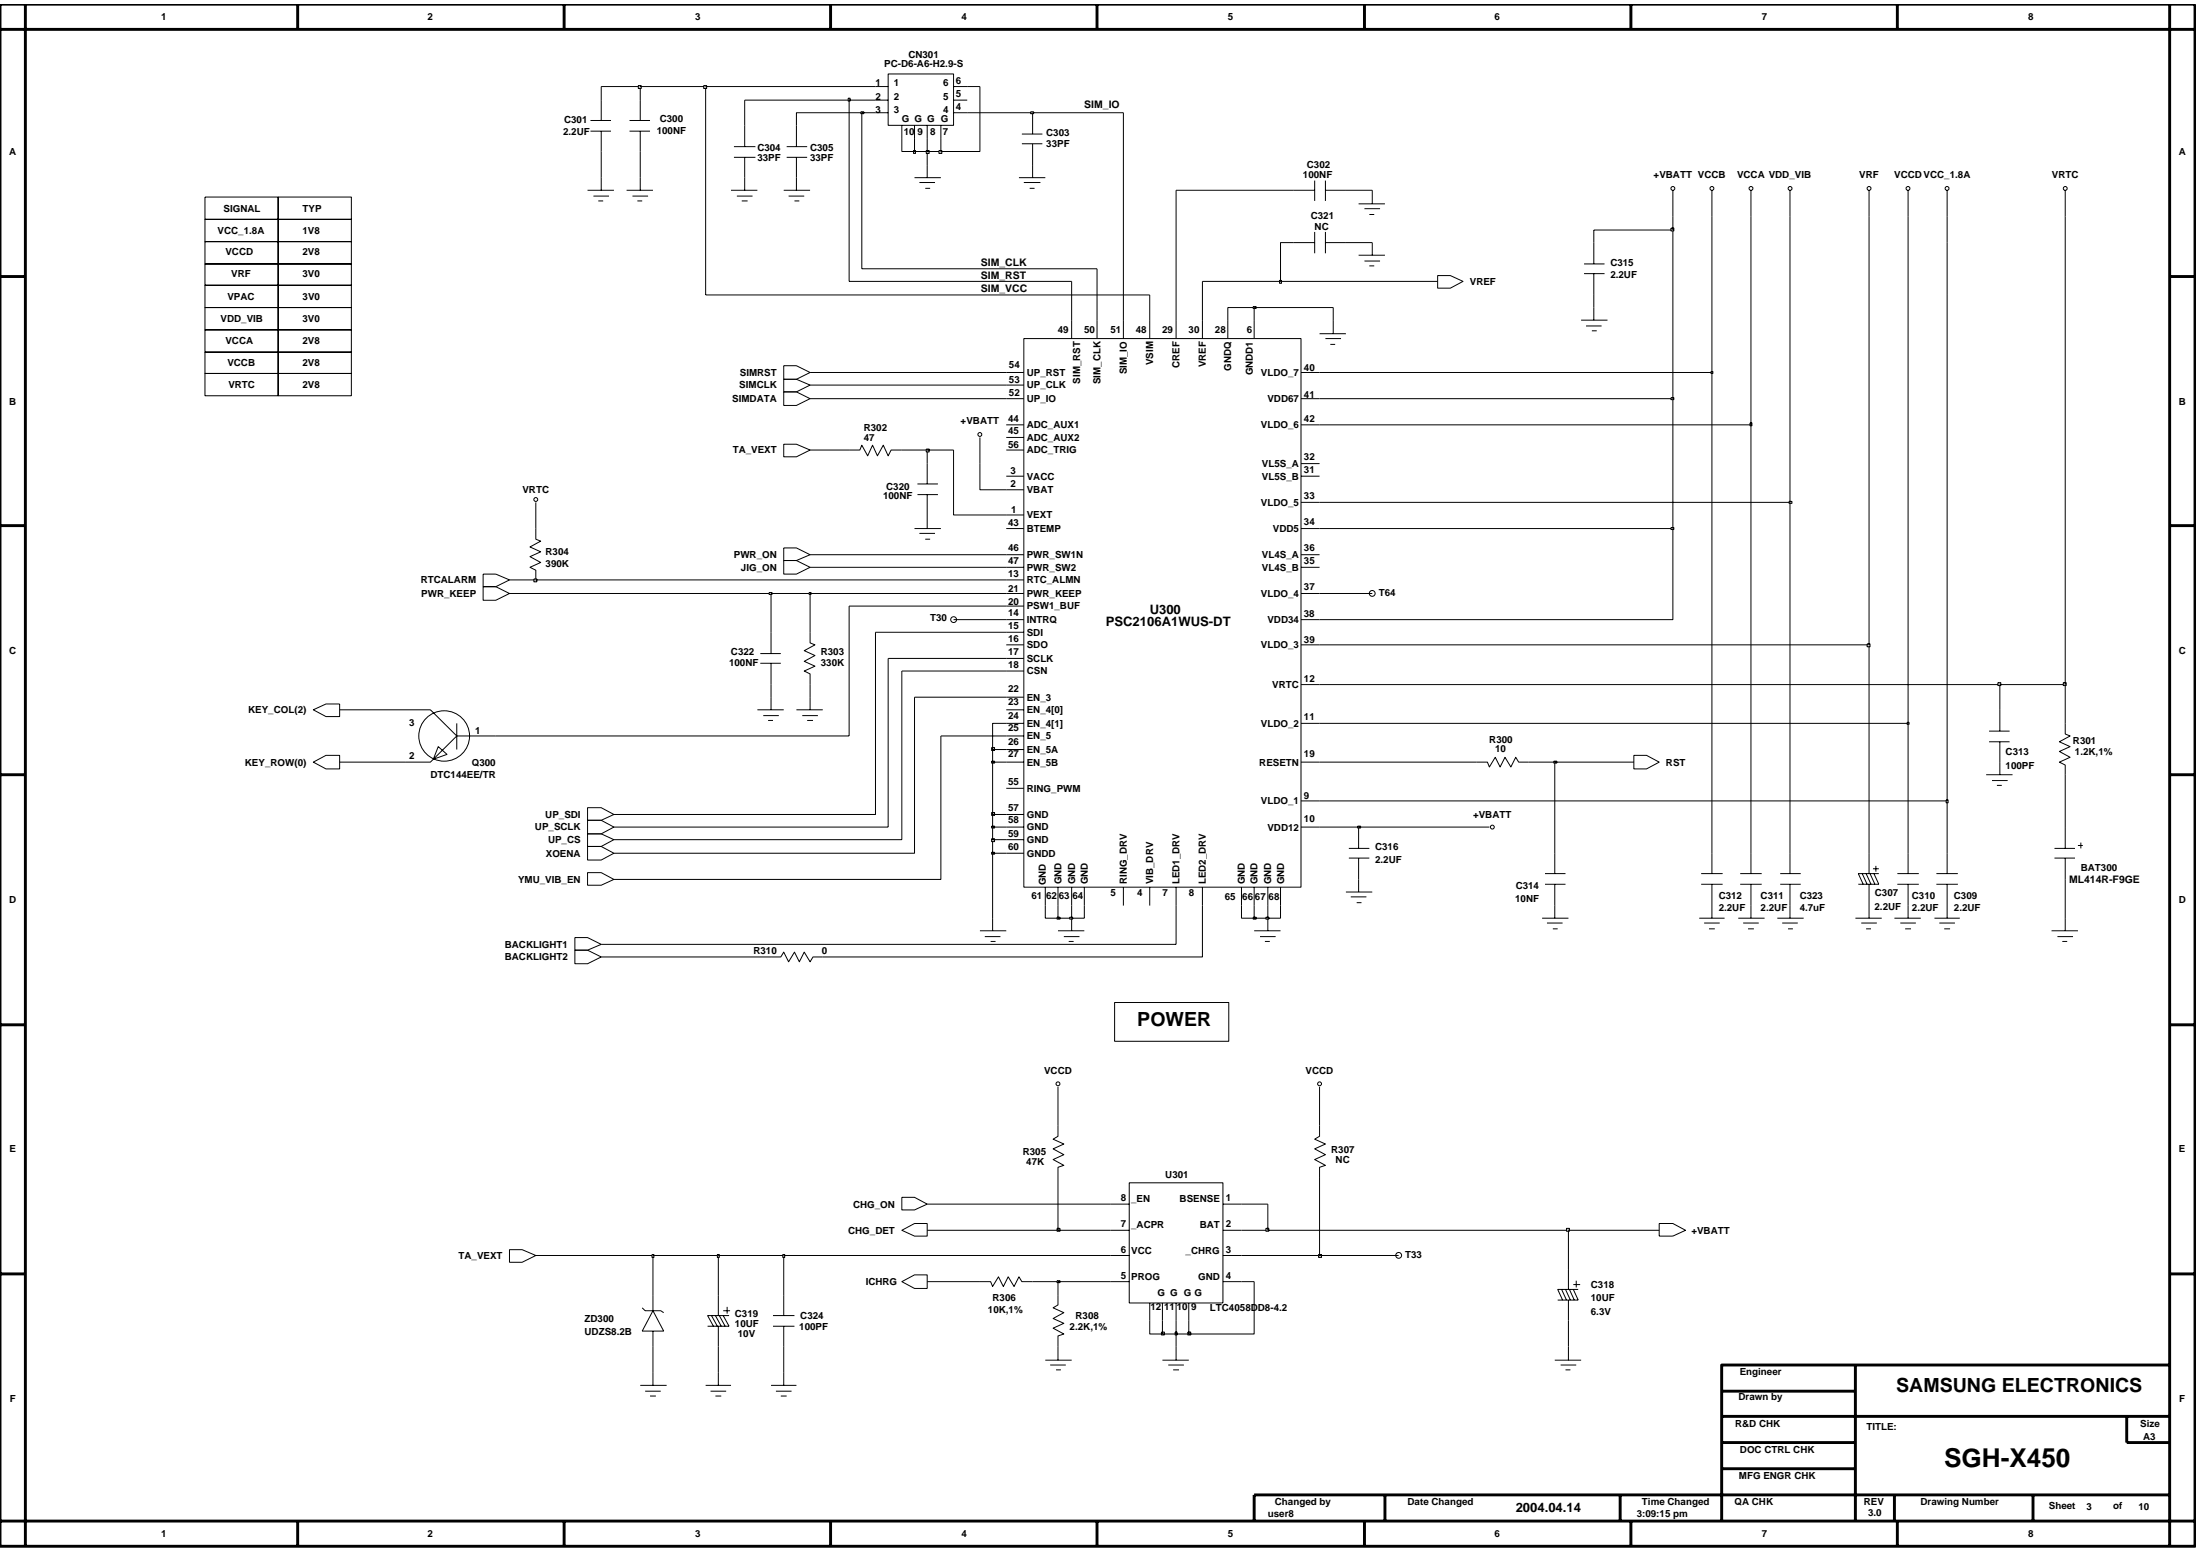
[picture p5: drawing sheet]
<svg xmlns="http://www.w3.org/2000/svg" width="192mm" height="135mm" viewBox="0 0 192 135" stroke-linecap="round" stroke-linejoin="round" font-family="sans-serif">
<g fill="none" stroke="#000" stroke-width=".09">
<path d="M51.3 16.6h2.3M51.5 11.4h1.8M51.5 10.5h1.8M51.8 17.1h1.3M52.2 17.5h.4M52.4 8.7v1.8M52.4 11.4v1.8M52.4 15.5v1.1M54.7 16.6h2.3M54.9 11.4h1.8M54.9 10.5h1.8M55.2 17.1h1.3"/>
<path d="M55.6 17.5h.4M55.9 8.7v1.8M55.9 11.4v1.8M55.9 15.5v1.1M63.8 16.6h2.3M64 13.7h1.9M64 12.8h1.9M64.3 17.1h1.3M64.7 17.5h.5M65 10.9v1.9M65 13.7v2.9M68.4 16.6h2.3"/>
<path d="M68.6 13.7h1.8M68.6 12.8h1.8M68.8 17.1h1.4M69.3 17.5h.4M69.5 10.9v1.9M69.5 13.7v2.9M76.4 8.7h1.1M76.4 9.8h1.1M76.4 7.6h1.1M77.5 6.5h5.7v4.4h-5.7zM78.7 10.9v1.2M79.8 15.5h2.3"/>
<path d="M79.8 10.9v1.2M80.2 15.9h1.4M80.7 16.4h.4M80.9 10.9v1.2M80.9 14.4v1.1M82.1 10.9v1.2M83.2 8.7h1.2M83.2 9.8h1.2M83.2 7.6h1.2M88.9 15.5h2.3M89.1 12.5h1.8M89.1 11.7h1.8"/>
<path d="M89.3 15.9h1.5M89.8 16.4h.4M90.1 9.8v1.9M90.1 12.5v3M112.8 16.6h1.9M114.7 15.8v1.7M115.6 16.6h1.8M115.6 15.8v1.7M118.5 17.8h2.3M119 18.2h1.4M119.5 18.7h.4M119.7 16.6v1.2"/>
<path d="M145.9 16.6v2.3M149.3 16.6v2.3M152.7 16.6v2.3M156.1 16.6v2.3M163 16.6v2.3M166.4 16.6v2.3M169.9 16.6v2.3M180.2 16.6v2.3M68.4 33.1h1.1l1.2 .5-1.2 .6h-1.1zM68.4 34.2h1.1l1.2 .6-1.2 .6h-1.1zM68.4 38.7h1.1l1.2 .6-1.2 .5h-1.1zM68.4 31.9h1.1l1.2 .6-1.2 .6h-1.1z"/>
<path d="M74.1 39.3h.9l.2-.5 .5 1 .4-1 .4 1 .6-1 .4 1 .2-.5h1M85.5 38.2v2.2M87.8 34.8h1.5M87.8 33.6h1.5M87.8 32.5h1.5M87.8 39.3h1.5M87.8 37.1h1.5M87.8 38.2h1.5M89.3 29.5h24.2v47.9h-24.2zM93.5 27.9v1.6M95.7 27.9v1.6M98 27.9v1.6"/>
<path d="M100.3 27.9v1.6M102.6 27.9v1.6M104.9 27.9v1.6M107.1 27.9v1.6M109.4 27.9v1.6M112.8 21.2h1.9M113.5 34.8h1.6M113.5 32.5h1.6M113.5 37.1h1.6M114.7 20.2v1.9M115.1 29.1h2.3M115.6 21.2h1.8"/>
<path d="M115.6 20.2v1.9M115.6 29.5h1.4M116 30h.5M116.3 27.9v1.2M118.5 22.3h2.3M119 22.8h1.4M119.5 23.2h.4M119.7 21.2v1.1M125.4 24h1.1l1.1 .5-1.1 .6h-1.1zM137.9 27.9h2.3M138.2 23.9h1.8M138.2 23h1.8"/>
<path d="M138.4 28.4h1.3M138.9 28.9h.4M139 21.2v1.8M139 23.9v1.8M139 26.8v1.1M42.1 50.1h1.2l1.1 .5-1.1 .6h-1.2zM42.1 51.2h1.2l1.1 .6-1.1 .6h-1.2zM46.7 43.8v3.2l.5 .2-1 .5 1 .4-1 .5 1 .5-1 .4 .5 .2v.9M66.3 57.9h1.8M66.3 57h1.8M67.3 55.1v1.9M67.3 57.9v1.8"/>
<path d="M68.4 48.9h1.1l1.2 .6-1.2 .6h-1.1zM68.4 47.8h1.1l1.2 .6-1.2 .5h-1.1zM70.7 55.1v1l.4 .1-.9 .6 .9 .4-.9 .5 .9 .4-.9 .4 .5 .3v.9M79.8 46.1h2.3M80 43.1h1.8M80 42.2h1.8M80.2 46.5h1.4M80.7 47h.4M80.9 40.4v1.8M80.9 43.1v3M87.8 46.1h1.5M87.8 52.9h1.5"/>
<path d="M87.8 56.2h1.5M87.8 48.4h1.5M87.8 54.1h1.5M87.8 44.9h1.5M87.8 58.5h1.5M87.8 41.5h1.5M87.8 42.7h1.5M87.8 51.8h1.5M87.8 57.4h1.5M87.8 50.6h1.5M87.8 49.5h1.5M87.8 55.1h1.5"/>
<path d="M113.5 46.1h1.6M113.5 56.2h1.6M113.5 43.8h1.6M113.5 40.4h1.6M113.5 48.4h1.6M113.5 54.1h1.6M113.5 41.5h1.6M113.5 51.8h1.6M113.5 59.7h1.6M113.5 49.5h1.6M27.3 66.5l1.1-.6h1.2v1.2h-1.2zM27.3 61.9l1.1-.5h1.2v1.1h-1.2z"/>
<path d="M35.3 61.9h2.2l2.3 2.3M38.2 65.1l.8 .7-1.2 .4zM39.8 64.2l-2.3 2.3h-2.2M39.8 64.2h3.5M39.8 63.1v2.3M51.3 76.1h1.1l1.2 .6-1.2 .5h-1.1zM51.3 73.8h1.1l1.2 .6-1.2 .6h-1.1zM51.3 71.6h1.1l1.2 .5-1.2 .6h-1.1zM51.3 70.5h1.1l1.2 .5-1.2 .6h-1.1zM51.3 72.7h1.1l1.2 .5-1.2 .6h-1.1zM66.1 61.9h2.3M66.6 62.4h1.3"/>
<path d="M67 62.8h.4M67.3 60.8v1.1M69.5 61.9h2.3M70 62.4h1.3M70.4 62.8h.5M70.7 60.8v1.1M87.8 61.9h1.5M87.8 64.2h1.5M87.8 74.4h1.5M87.8 63.1h1.5M87.8 68.8h1.5M87.8 66.5h1.5"/>
<path d="M87.8 60.8h1.5M87.8 72.1h1.5M87.8 65.4h1.5M87.8 71h1.5M87.8 73.2h1.5M91.2 77.4v1.6M92.3 77.4v1.6M93.5 77.4v1.6M94.6 77.4v1.6M98 77.4v1.6M100.3 77.4v1.6M102.6 77.4v1.6"/>
<path d="M104.9 77.4v1.6M108.3 77.4v1.6M109.4 77.4v1.6M110.6 77.4v1.6M111.7 77.4v1.6M113.5 69.9h1.6M113.5 63.1h1.6M113.5 66.5h1.6M113.5 72.1h1.6M117.4 77.8h2.3M117.7 74.8h1.8M117.7 74h1.8"/>
<path d="M117.8 78.2h1.4M118.3 78.7h.5M118.5 72.1v1.9M118.5 74.8v3M127.6 72.1h2.3M128.8 66.5h1l.1 .4 .5-.8 .5 .8 .4-.8 .5 .8 .4-.8 .3 .4h.8M134.8 76.2h1.8M134.8 77.1h1.8M135.6 74.4v1.8M135.6 77.1v3M142.5 65.9h1.1l1.1 .6-1.1 .6h-1.1zM148.4 76.2h1.9"/>
<path d="M148.4 77.1h1.9M149.3 74.4v1.8M149.3 77.1v3M151.8 76.2h1.9M151.8 77.1h1.9M152.7 74.4v1.8M152.7 77.1v3M155.3 76.2h1.8M155.3 77.1h1.8M156.1 74.4v1.8M156.1 77.1v3M162.4 76.2l.5 .9"/>
<path d="M162.8 76.2l.4 .9M163 74.4v1.8M163 77.1v3M163.1 76.2l.5 .9M163.4 75.8h.5M163.5 76.2l.4 .9h-1.8M163.6 75.5v.5M163.9 76.2h-1.8l.4 .9M165.5 76.2h1.9M165.5 77.1h1.9M166.4 74.4v1.8M166.4 77.1v3"/>
<path d="M168.9 76.2h1.9M168.9 77.1h1.9M169.9 74.4v1.8M169.9 77.1v3M173.3 67.6h2.3M173.5 64.7h1.8M173.5 63.8h1.8M173.8 68.1h1.3M174.2 68.5h.4M174.4 61.9v1.9M174.4 64.7v2.9M179.2 74.8h1.8"/>
<path d="M179.2 74h1.8M180.2 63.1v.9l.4 .2-1 .5 1 .4-1 .4 1 .6-1 .4 .6 .2v.9M180.2 72.1v1.9M180.2 74.8v1.9M181.3 73.7h.4M181.5 73.5v.5M50.1 81.8h1.2l1.1 .6-1.1 .5h-1.2zM50.1 82.9h1.2l1.1 .6-1.1 .6h-1.2zM67.3 83.5h.8l.3-.5 .4 .9 .5-.9 .4 .9 .5-.9 .5 .9 .2-.4h.9M85.5 81.2h2.3M85.9 81.7h1.4M86.4 82.1h.4"/>
<path d="M86.6 80.1v1.1M92.3 98.2v.9l-.4 .3 .9 .4-.9 .4 .9 .5-.9 .4 .9 .5-.5 .2v.9M92.3 94.8v2.3M92.3 81.2h2.3M92.8 81.7h1.4M93.2 82.1h.5M93.5 80.1v1.1M109.4 81.2h2.3M109.9 81.7h1.4M110.3 82.1h.5M110.6 80.1v1.1M115.1 98.2v.9l-.4 .3 .9 .4-.9 .4 .9 .5-.9 .4 .9 .5-.5 .2v.9"/>
<path d="M115.1 94.8v2.3M134.5 80.1h2.3M134.9 80.5h1.4M135.5 81h.4M148.2 80.1h2.2M148.7 80.5h1.3M149.1 81h.5M151.6 80.1h2.3M152.1 80.5h1.3M152.5 81h.5M155 80.1h2.3M155.5 80.5h1.3"/>
<path d="M156 81h.4M161.8 80.1h2.3M162.4 80.5h1.3M162.8 81h.4M165.3 80.1h2.3M165.8 80.5h1.3M166.2 81h.5M168.7 80.1h2.3M169.2 80.5h1.3M169.6 81h.5M179 81.2h2.3M179.5 81.7h1.3"/>
<path d="M179.9 82.1h.4M180.2 80.1v1.1M44.4 109h1.1l1.2 .5-1.2 .6h-1.1zM56 114.1l.3 .2h1.3l.3 .2M57 113v1.3M57 116.1v4.7M57 114.3l.9 1.8h-1.9zM62.1 114.8l.5 .9M62.4 114.8l.5 .9M62.7 113v1.8M62.7 115.7v5.1M62.7 114.8l.6 .9"/>
<path d="M63.1 114.8l.5 .9h-1.9M63.1 114.3h.6M63.4 114v.6M63.6 114.8h-1.9l.5 .9M67.4 115.7h1.9M67.4 114.8h1.9M68.4 113v1.8M68.4 115.7v5.1M78.7 104.4h1.1l1.1 .6-1.1 .5h-1.1zM78.7 111.8l1.1-.6h1.1v1.2h-1.1zM78.7 107.3l1.1-.6h1.1v1.1h-1.1zM85.5 111.8h.9l.2 .4 .5-.8 .4 .8 .4-.8 .6 .8 .4-.8 .2 .4h1"/>
<path d="M91.2 118.6h2.3M91.6 119.1h1.4M92.1 119.5h.4M92.3 113v.8l-.4 .3 .9 .4-.9 .5 .9 .4-.9 .5 .9 .5-.5 .1v2.1M96.9 105h1.6M96.9 111.8h1.6M96.9 109.5h1.6M96.9 107.3h1.6M98.5 103.2h8.2v10.5h-8.2zM100.3 113.7v2.7h1.1M101.4 118.6h2.3M101.4 113.7v1.5"/>
<path d="M101.9 119.1h1.4M102.3 119.5h.5M102.6 113.7v1.5M102.6 116.4v2.2M103.7 113.7v1.5M106.7 105h1.6M106.7 111.8h1.6M106.7 109.5h1.6M106.7 107.3h1.6M135.6 118.6h2.3M136.1 119.1h1.4M136.2 112.5l.4 .9"/>
<path d="M136.6 119.5h.4M136.6 112.5l.4 .9M136.8 110.7v1.8M136.8 113.4v5.2M136.9 112.5l.4 .9M137.2 112.5l.5 .9h-1.8M137.2 112h.6M137.5 111.7v.6M137.7 112.5h-1.8l.4 .9M144.7 106.7h1.2l1.1 .6-1.1 .5h-1.2zM55.9 120.8h2.3M56.3 121.3h1.3"/>
<path d="M56.7 121.8h.5M61.6 120.8h2.2M62 121.3h1.3M62.4 121.8h.5M67.3 120.8h2.2M67.7 121.3h1.3M68.1 121.8h.5"/>
<circle cx="145.9" cy="16.4" r=".17"/>
<circle cx="149.3" cy="16.4" r=".17"/>
<circle cx="152.7" cy="16.4" r=".17"/>
<circle cx="156.2" cy="16.4" r=".17"/>
<circle cx="163" cy="16.4" r=".17"/>
<circle cx="166.4" cy="16.4" r=".17"/>
<circle cx="169.8" cy="16.4" r=".17"/>
<circle cx="180.2" cy="16.4" r=".17"/>
<circle cx="85.5" cy="37.9" r=".17"/>
<circle cx="46.7" cy="43.6" r=".17"/>
<circle cx="83.2" cy="54" r=".25"/>
<circle cx="119.7" cy="51.8" r=".25"/>
<circle cx="38.8" cy="64.2" r="2.21"/>
<circle cx="130.2" cy="72.1" r=".17"/>
<circle cx="92.3" cy="94.5" r=".17"/>
<circle cx="115.1" cy="94.5" r=".17"/>
<circle cx="122" cy="109.5" r=".25"/>
</g>
<path d="M101.3 116.2h.3v.2h-.3z" fill-rule="evenodd" fill="#c2c2c2"/>
<path d="M101.3 116.2h.3v.2h-.3zM101.4 115.2v1.2h1.2" fill="none" stroke="#000" stroke-width=".09"/>
<path d="M102.5 116.2h.2v.2h-.2z" fill-rule="evenodd" fill="#c2c2c2"/>
<path d="M102.5 116.2h.2v.2h-.2zM102.6 115.2v1.2h1.1" fill="none" stroke="#000" stroke-width=".09"/>
<path d="M103.6 116.2h.3v.2h-.3z" fill-rule="evenodd" fill="#c2c2c2"/>
<path d="M57 109.5v3.5M62.7 109.5v3.5M68.4 109.5v3.5M80.9 111.8h4.6M90.1 111.8h2.2v1.2M103.6 116.2h.3v.2h-.3zM109.4 111.8v4.6h-5.7v-1.2" fill="none" stroke="#000" stroke-width=".09"/>
<path d="M92.2 111.7h.3v.2h-.3z" fill-rule="evenodd" fill="#c2c2c2"/>
<path d="M46.7 109.5h10.3M92.2 111.7h.3v.2h-.3zM92.3 111.8h4.6M108.3 111.8h1.1M136.8 107.3v3.4" fill="none" stroke="#000" stroke-width=".09"/>
<path d="M56.9 109.4h.1v.3h-.1z" fill-rule="evenodd" fill="#c2c2c2"/>
<path d="M56.9 109.4h.1v.3h-.1zM57 109.5h5.7" fill="none" stroke="#000" stroke-width=".09"/>
<path d="M62.6 109.4h.1v.3h-.1z" fill-rule="evenodd" fill="#c2c2c2"/>
<path d="M62.6 109.4h.1v.3h-.1zM62.7 109.5h5.7" fill="none" stroke="#000" stroke-width=".09"/>
<path d="M68.3 109.4h.1v.3h-.1z" fill-rule="evenodd" fill="#c2c2c2"/>
<path d="M68.3 109.4h.2v.3h-.2zM68.4 109.5h28.5M108.3 109.5h6.8" fill="none" stroke="#000" stroke-width=".09"/>
<path d="M115 109.4h.3v.3h-.3z" fill-rule="evenodd" fill="#c2c2c2"/>
<path d="M80.9 107.3h11.4M115 109.4h.3v.3h-.3zM115.1 102.7v6.8h6.9" fill="none" stroke="#000" stroke-width=".09"/>
<path d="M92.2 107.1h.3v.3h-.3z" fill-rule="evenodd" fill="#c2c2c2"/>
<path d="M92.2 107.1h.3v.3h-.3zM92.3 102.7v4.6h4.6M108.3 107.3h2.3" fill="none" stroke="#000" stroke-width=".09"/>
<path d="M110.4 107.1h.3v.3h-.3z" fill-rule="evenodd" fill="#c2c2c2"/>
<path d="M110.4 107.1h.3v.3h-.3zM110.6 105v2.3h26.2" fill="none" stroke="#000" stroke-width=".09"/>
<path d="M136.6 107.1h.3v.3h-.3z" fill-rule="evenodd" fill="#c2c2c2"/>
<path d="M86.6 74.4v5.7M91.2 79v1.1h1.1M102.6 79v3.4h-50.2M104.9 79v4.5h-33.1M52.4 83.5h14.9M92.3 97.1v1.1M115.1 97.1v1.1M80.9 105h16M108.3 105h2.3M136.6 107.1h.3v.3h-.3zM136.8 107.3h7.9" fill="none" stroke="#000" stroke-width=".09"/>
<path d="M92.2 80h.3v.2h-.3z" fill-rule="evenodd" fill="#c2c2c2"/>
<path d="M92.3 79v1.1h1.2M92.2 80h.3v.2h-.3z" fill="none" stroke="#000" stroke-width=".09"/>
<path d="M93.3 80h.3v.2h-.3z" fill-rule="evenodd" fill="#c2c2c2"/>
<path d="M93.5 79v1.1h1.1v-1.1M108.3 79v1.1h1.1M93.3 80h.3v.2h-.3z" fill="none" stroke="#000" stroke-width=".09"/>
<path d="M109.3 80h.3v.2h-.3z" fill-rule="evenodd" fill="#c2c2c2"/>
<path d="M109.4 79v1.1h1.2M109.3 80h.3v.2h-.3z" fill="none" stroke="#000" stroke-width=".09"/>
<path d="M110.4 80h.3v.2h-.3z" fill-rule="evenodd" fill="#c2c2c2"/>
<path d="M79.8 60.8v13.6h-26.2M82.1 64.2v12.5h-28.5M110.6 79v1.1h1.1v-1.1M180.2 76.7v3.4M110.4 80h.3v.2h-.3z" fill="none" stroke="#000" stroke-width=".09"/>
<path d="M86.5 74.3h.3v.2h-.3z" fill-rule="evenodd" fill="#c2c2c2"/>
<path d="M149.3 32.5v41.9M152.7 37.1v37.3M78.7 58.5v14.7h-25.1M156.1 43.8v30.6M163 56.2v18.2M86.5 74.3h.3v.2h-.3zM86.6 73.2v1.2h1.2M135.6 66.5v7.9M166.4 63.1v11.3M169.9 69.9v4.5" fill="none" stroke="#000" stroke-width=".09"/>
<path d="M86.5 73.1h.3v.3h-.3z" fill-rule="evenodd" fill="#c2c2c2"/>
<path d="M77.5 57.4v14.7h-23.9M86.5 73.2h.3v.2h-.3zM86.6 72.1v1.1h1.2" fill="none" stroke="#000" stroke-width=".09"/>
<path d="M86.5 72.1h.3v.1h-.3z" fill-rule="evenodd" fill="#c2c2c2"/>
<path d="M86.5 72.1h.3v.1h-.3zM86.6 71v1.1h1.2M115.1 72.1h3.4" fill="none" stroke="#000" stroke-width=".09"/>
<path d="M118.4 72.1h.3v.1h-.3z" fill-rule="evenodd" fill="#c2c2c2"/>
<path d="M76.4 55.1v15.9h-22.8M118.4 72.1h.3v.1h-.3zM118.5 72.1h9.1M180.2 67.6v4.5" fill="none" stroke="#000" stroke-width=".09"/>
<path d="M86.5 70.9h.3v.2h-.3z" fill-rule="evenodd" fill="#c2c2c2"/>
<path d="M86.5 70.9h.3v.2h-.3zM86.6 66.5v4.5h1.2M115.1 69.9h54.8" fill="none" stroke="#000" stroke-width=".09"/>
<path d="M169.8 69.8h.1v.2h-.1z" fill-rule="evenodd" fill="#c2c2c2"/>
<path d="M169.9 25.7v44.2M29.6 66.5h5.7M169.8 69.8h.1v.2h-.1z" fill="none" stroke="#000" stroke-width=".09"/>
<path d="M86.5 66.4h.3v.2h-.3z" fill-rule="evenodd" fill="#c2c2c2"/>
<path d="M86.5 66.4h.3v.2h-.3zM86.6 65.4v1.1h1.2M115.1 66.5h13.7M133.3 66.5h2.3" fill="none" stroke="#000" stroke-width=".09"/>
<path d="M135.5 66.4h.3v.2h-.3z" fill-rule="evenodd" fill="#c2c2c2"/>
<path d="M135.5 66.4h.3v.2h-.3zM135.6 66.5h6.9" fill="none" stroke="#000" stroke-width=".09"/>
<path d="M86.5 65.2h.3v.3h-.3z" fill-rule="evenodd" fill="#c2c2c2"/>
<path d="M74.1 52.9v11.3h-30.8M82.1 64.2h5.7M86.5 65.2h.3v.3h-.3zM87.8 63.1h-1.2v2.3h1.2M115.1 63.1h51.3" fill="none" stroke="#000" stroke-width=".09"/>
<path d="M166.4 63h.1v.2h-.1z" fill-rule="evenodd" fill="#c2c2c2"/>
<path d="M166.4 25.7v37.4M67.3 59.7v1.1M70.7 59.7v1.1M115.1 59.7h59.3v2.2M180.2 59.7v3.4M29.6 61.9h5.7M79.8 60.8h8M166.4 63h.1v.2h-.1z" fill="none" stroke="#000" stroke-width=".09"/>
<path d="M174.3 59.5h.2v.3h-.2z" fill-rule="evenodd" fill="#c2c2c2"/>
<path d="M174.3 59.5h.2v.3h-.2zM174.4 59.7h5.8" fill="none" stroke="#000" stroke-width=".09"/>
<path d="M180 59.5h.2v.3h-.2z" fill-rule="evenodd" fill="#c2c2c2"/>
<path d="M180.2 18.9v40.8M77.5 57.4h10.3M78.7 58.5h9.1M115.1 56.2h47.9M180 59.5h.2v.3h-.2z" fill="none" stroke="#000" stroke-width=".09"/>
<path d="M162.9 56.2h.2v.2h-.2z" fill-rule="evenodd" fill="#c2c2c2"/>
<path d="M163 18.9v37.3M44.4 51.8h22.9v3.3M70.7 51.8v3.3M74.1 52.9h13.7M76.4 55.1h11.4M83.2 54.1h4.6M145.9 46.1v8h-30.8M162.9 56.2h.2v.2h-.2z" fill="none" stroke="#000" stroke-width=".09"/>
<path d="M67.1 51.7h.2v.1h-.2z" fill-rule="evenodd" fill="#c2c2c2"/>
<path d="M67.1 51.7h.2v.2h-.2zM67.3 51.8h3.4" fill="none" stroke="#000" stroke-width=".09"/>
<path d="M70.6 51.7h.1v.1h-.1z" fill-rule="evenodd" fill="#c2c2c2"/>
<path d="M44.4 50.6h2.3M70.6 51.7h.2v.2h-.2zM70.7 51.8h17.1M115.1 51.8h4.6" fill="none" stroke="#000" stroke-width=".09"/>
<path d="M46.6 50.5h.2v.2h-.2z" fill-rule="evenodd" fill="#c2c2c2"/>
<path d="M46.6 50.5h.2v.3h-.2zM46.7 50.6h41.1M70.7 49.5h17.1M70.7 48.4h17.1M115.1 46.1h30.8" fill="none" stroke="#000" stroke-width=".09"/>
<path d="M145.8 46h.2v.2h-.2z" fill-rule="evenodd" fill="#c2c2c2"/>
<path d="M83.2 39.3v5.6h4.6M145.9 34.8v11.3M115.1 43.8h41M145.8 46h.2v.2h-.2z" fill="none" stroke="#000" stroke-width=".09"/>
<path d="M156.1 43.7h.2v.2h-.2z" fill-rule="evenodd" fill="#c2c2c2"/>
<path d="M156.1 18.9v24.9M70.7 39.3h3.4M78.7 39.3h2.2v1.1M85.5 40.4v2.3h2.3M156.1 43.7h.2v.2h-.2z" fill="none" stroke="#000" stroke-width=".09"/>
<path d="M80.8 39.2h.2v.2h-.2z" fill-rule="evenodd" fill="#c2c2c2"/>
<path d="M80.8 39.2h.3v.2h-.3zM80.9 39.3h2.3M115.1 37.1h37.6" fill="none" stroke="#000" stroke-width=".09"/>
<path d="M152.6 36.9h.2v.2h-.2z" fill-rule="evenodd" fill="#c2c2c2"/>
<path d="M152.7 18.9v18.2M70.7 34.8h17.1M115.1 34.8h30.8M152.7 36.9h.1v.2h-.1z" fill="none" stroke="#000" stroke-width=".09"/>
<path d="M145.8 34.7h.2v.1h-.2z" fill-rule="evenodd" fill="#c2c2c2"/>
<path d="M70.7 33.6h17.1M70.7 32.5h17.1M115.1 32.5h34.2M145.8 34.7h.2v.2h-.2zM145.9 20.1v14.7" fill="none" stroke="#000" stroke-width=".09"/>
<path d="M149.2 32.4h.2v.2h-.2z" fill-rule="evenodd" fill="#c2c2c2"/>
<path d="M98 9.8v18.1M102.6 16.6v11.3M149.3 18.9v13.6M93.5 24.5v3.4M95.7 23.4v4.5M100.3 25.7v2.2M104.9 24.5v3.4M107.1 27.9v-1.1h2.3v1.1M116.3 26.8v1.1M149.2 32.4h.2v.2h-.2z" fill="none" stroke="#000" stroke-width=".09"/>
<path d="M109.3 26.7h.3v.2h-.3z" fill-rule="evenodd" fill="#c2c2c2"/>
<path d="M61.6 7.6v18.1h38.7M74.1 8.7v15.8h19.4M166.4 18.9v6.8M104.9 24.5h6.8M109.3 26.7h.3v.2h-.3zM109.4 26.8h6.9M139 25.7v1.1M169.9 21.2v4.5" fill="none" stroke="#000" stroke-width=".09"/>
<path d="M111.6 24.4h.2v.3h-.2z" fill-rule="evenodd" fill="#c2c2c2"/>
<path d="M75.2 9.8v13.6h20.5M169.9 18.9v2.3M111.6 24.5h.2v.2h-.2zM112.8 21.2h-1.1v3.3h13.7M117.4 21.2h2.3M145.9 20.1h-6.9v1.1" fill="none" stroke="#000" stroke-width=".09"/>
<path d="M145.8 19.9h.2v.2h-.2z" fill-rule="evenodd" fill="#c2c2c2"/>
<path d="M52.4 13.2v2.3M55.9 13.2v2.3M78.7 12.1v1.1h1.1M80.9 13.2v1.2M102.6 16.6h10.2M117.4 16.6h2.3M145.8 19.9h.2v.2h-.2zM145.9 18.9v1.2" fill="none" stroke="#000" stroke-width=".09"/>
<path d="M79.7 13.1h.2v.3h-.2z" fill-rule="evenodd" fill="#c2c2c2"/>
<path d="M79.7 13.1h.2v.3h-.2zM79.8 12.1v1.1h1.1" fill="none" stroke="#000" stroke-width=".09"/>
<path d="M80.8 13.1h.2v.3h-.2z" fill-rule="evenodd" fill="#c2c2c2"/>
<path d="M80.8 13.1h.3v.3h-.3zM80.9 12.1v1.1h1.2" fill="none" stroke="#000" stroke-width=".09"/>
<path d="M81.9 13.1h.3v.3h-.3z" fill-rule="evenodd" fill="#c2c2c2"/>
<path d="M65 8.7v2.2M75.2 9.8h-5.7v1.1M81.9 13.1h.3v.3h-.3zM85.5 7.6v5.6h-3.4v-1.1" fill="none" stroke="#000" stroke-width=".09"/>
<path d="M75.1 9.7h.2v.2h-.2z" fill-rule="evenodd" fill="#c2c2c2"/>
<path d="M75.1 9.7h.2v.2h-.2zM75.2 9.8h1.2M84.4 9.8h5.7" fill="none" stroke="#000" stroke-width=".09"/>
<path d="M89.9 9.7h.3v.2h-.3z" fill-rule="evenodd" fill="#c2c2c2"/>
<path d="M52.4 7.6v1.1M55.9 7.6v1.1M65 8.7h9.1M89.9 9.7h.3v.2h-.3zM90.1 9.8h7.9" fill="none" stroke="#000" stroke-width=".09"/>
<path d="M74 8.6h.2v.2h-.2z" fill-rule="evenodd" fill="#c2c2c2"/>
<path d="M52.4 7.6h3.5M74 8.6h.2v.2h-.2zM74.1 8.7h2.3" fill="none" stroke="#000" stroke-width=".09"/>
<path d="M55.7 7.5h.2v.2h-.2z" fill-rule="evenodd" fill="#c2c2c2"/>
<path d="M55.7 7.5h.2v.2h-.2zM55.9 7.6h5.7" fill="none" stroke="#000" stroke-width=".09"/>
<path d="M61.4 7.5h.2v.2h-.2z" fill-rule="evenodd" fill="#c2c2c2"/>
<g fill="none" stroke="#000" stroke-width=".09">
<path d="M17.9 17.2h6.4v1.9h-6.4zM17.9 19.1h6.4v2h-6.4zM24.3 17.2h6.4v1.9h-6.4zM24.3 19.1h6.4v2h-6.4zM61.4 7.5h.2v.2h-.2zM61.6 7.6h14.8M84.4 7.6h1.1M17.9 21.1h6.4v1.9h-6.4zM17.9 23h6.4v1.9h-6.4zM17.9 24.9h6.4v1.9h-6.4zM17.9 26.8h6.4v2h-6.4zM17.9 28.8h6.4v1.9h-6.4z"/>
<path d="M17.9 30.7h6.4v1.9h-6.4zM17.9 32.6h6.4v1.9h-6.4zM24.3 21.1h6.4v1.9h-6.4zM24.3 23h6.4v1.9h-6.4zM24.3 24.9h6.4v1.9h-6.4zM24.3 26.8h6.4v2h-6.4zM24.3 28.8h6.4v1.9h-6.4zM24.3 30.7h6.4v1.9h-6.4zM24.3 32.6h6.4v1.9h-6.4zM97.2 87.4h10v3.4h-10z"/>
</g>
<g fill="none" stroke="#000" stroke-width=".25">
<path d="M0 .4h191.5v134.5h-191.5zM0 2.6h191.5M2.2 .4v134.5M26 .4v2.2M49.2 .4v2.2M72.5 .4v2.2M95.7 .4v2.2M119 .4v2.2M142.3 .4v2.2M165.5 .4v2.2M189.3 .4v134.5M0 24.1h2.2"/>
<path d="M189.3 24.1h2.2M0 45.8h2.2M189.3 45.8h2.2M0 67.6h2.2M189.3 67.6h2.2M0 89.4h2.2M189.3 89.4h2.2M0 111.1h2.2M161.8 119.1v13.6M189.3 119.1h-39.1v13.6M189.3 111.1h2.2M0 132.7h191.5"/>
<path d="M26 132.7v2.2M49.2 132.7v2.2M72.5 132.7v2.2M95.7 132.7v2.2M119 132.7v2.2M120.8 130.4v2.3M141.3 130.4v2.3M142.3 132.7v2.2M150.2 121.3h11.6M150.2 123.5h39.1M150.2 125.8h11.6M150.2 128.1h11.6"/>
<path d="M165.3 130.4v2.3M165.5 132.7v2.2M177.3 130.4v2.3M185.5 123.5v2.3h3.8M189.3 130.4h-79.9v2.3"/>
</g>
<text font-size="2.3" x="169.6" y="127.9">SGH-X450</text>
<g font-size="1.7">
<text x="99.2" y="89.5">POWER</text>
<text x="165.4" y="121.5">SAMSUNG ELECTRONICS</text>
</g>
<g font-size="1.1">
<text x="100.3" y="53.5">U300</text>
<text x="96.5" y="54.6">PSC2106A1WUS-DT</text>
<text x="132.2" y="131.9">2004.04.14</text>
</g>
<g font-size=".9">
<text x="94.6" y="9.4">SIM_IO</text>
<text x="85.6" y="23.2">SIM_CLK</text>
<text x="85.6" y="25.5">SIM_VCC</text>
<text x="85.6" y="24.4">SIM_RST</text>
<text x="94.2" y="33.5" transform="rotate(-90 94.2 33.5)">SIM_RST</text>
<text x="96" y="33.5" transform="rotate(-90 96 33.5)">SIM_CLK</text>
<text x="98.3" y="32.7" transform="rotate(-90 98.3 32.7)">SIM_IO</text>
<text x="100.6" y="31.9" transform="rotate(-90 100.6 31.9)">VSIM</text>
<text x="102.9" y="32.1" transform="rotate(-90 102.9 32.1)">CREF</text>
<text x="105.2" y="32" transform="rotate(-90 105.2 32)">VREF</text>
<text x="107.4" y="32.3" transform="rotate(-90 107.4 32.3)">GNDQ</text>
<text x="109.3" y="32.7" transform="rotate(-90 109.3 32.7)">GNDD1</text>
<text x="91.2" y="77.2" transform="rotate(-90 91.2 77.2)">GND</text>
<text x="92.6" y="77.1" transform="rotate(-90 92.6 77.1)">GND</text>
<text x="93.8" y="77.1" transform="rotate(-90 93.8 77.1)">GND</text>
<text x="94.9" y="77.1" transform="rotate(-90 94.9 77.1)">GND</text>
<text x="98.3" y="77.1" transform="rotate(-90 98.3 77.1)">RING_DRV</text>
<text x="100.6" y="77.1" transform="rotate(-90 100.6 77.1)">VIB_DRV</text>
<text x="102.9" y="77.1" transform="rotate(-90 102.9 77.1)">LED1_DRV</text>
<text x="105.2" y="77.1" transform="rotate(-90 105.2 77.1)">LED2_DRV</text>
<text x="108.6" y="77.1" transform="rotate(-90 108.6 77.1)">GND</text>
<text x="109.7" y="77.1" transform="rotate(-90 109.7 77.1)">GND</text>
<text x="110.9" y="77.1" transform="rotate(-90 110.9 77.1)">GND</text>
<text x="112" y="77.1" transform="rotate(-90 112 77.1)">GND</text>
<text x="180.5" y="77">ML414R-F9GE</text>
</g>
<g font-size=".8">
<text x="14.1" y="1.8">1</text>
<text x="37.3" y="1.8">2</text>
<text x="60.6" y="1.8">3</text>
<text x="77.1" y="5.8">PC-D6-A6-H2.9-S</text>
<text x="79.2" y="5.1">CN301</text>
<text x="83.9" y="1.8">4</text>
<text x="107.1" y="1.8">5</text>
<text x="130.4" y="1.8">6</text>
<text x="153.7" y="1.8">7</text>
<text x="176.9" y="1.8">8</text>
<text x="49.1" y="11.8">2.2UF</text>
<text x="49.2" y="10.8">C301</text>
<text x="57.3" y="11.7">100NF</text>
<text x="57.6" y="10.7">C300</text>
<text x="76.4" y="7.5">1</text>
<text x="76.4" y="8.7">2</text>
<text x="76.4" y="9.8">3</text>
<text x="78" y="8.7">2</text>
<text x="78" y="7.5">1</text>
<text x="78" y="9.8">3</text>
<text x="78.7" y="10.6">G G G G</text>
<text x="78.8" y="11.8">10</text>
<text x="80" y="11.8">9</text>
<text x="81.1" y="11.8">8</text>
<text x="82.2" y="11.8">7</text>
<text x="82.3" y="8.7">5</text>
<text x="82.3" y="7.5">6</text>
<text x="82.3" y="9.8">4</text>
<text x="83.4" y="8.5">5</text>
<text x="83.4" y="7.4">6</text>
<text x="83.4" y="9.6">4</text>
<text x="91.3" y="11.8">C303</text>
<text x=".8" y="13.5">A</text>
<text x="66.1" y="14">33PF</text>
<text x="66.1" y="13.2">C304</text>
<text x="70.7" y="13.2">C305</text>
<text x="70.7" y="14">33PF</text>
<text x="91.3" y="12.8">33PF</text>
<text x="113.7" y="15.5">100NF</text>
<text x="114" y="14.6">C302</text>
<text x="144.2" y="15.5">+VBATT VCCB</text>
<text x="151.5" y="15.5">VCCA VDD_VIB</text>
<text x="162.2" y="15.5">VRF</text>
<text x="165.2" y="15.5">VCCD VCC_1.8A</text>
<text x="179" y="15.5">VRTC</text>
<text x="190.1" y="13.5">A</text>
<text x="19" y="20.4">VCC_1.8A</text>
<text x="19.5" y="18.5">SIGNAL</text>
<text x="19.7" y="22.3">VCCD</text>
<text x="26.4" y="20.4">1V8</text>
<text x="26.4" y="22.2">2V8</text>
<text x="26.4" y="18.5">TYP</text>
<text x="114.3" y="19.1">C321</text>
<text x="114.7" y="20.1">NC</text>
<text x="140.5" y="23.2">C315</text>
<text x="19.2" y="28.1">VDD_VIB</text>
<text x="19.8" y="26.1">VPAC</text>
<text x="20.2" y="24.2">VRF</text>
<text x="26.4" y="28.1">3V0</text>
<text x="26.4" y="24.2">3V0</text>
<text x="26.4" y="26.1">3V0</text>
<text x="92.3" y="29">49</text>
<text x="94.6" y="29">50</text>
<text x="96.9" y="29">51</text>
<text x="99.1" y="29">48</text>
<text x="101.4" y="29">29</text>
<text x="103.7" y="29">30</text>
<text x="106" y="29">28</text>
<text x="108.8" y="29">6</text>
<text x="128.2" y="24.8">VREF</text>
<text x="140.5" y="24.3">2.2UF</text>
<text x=".8" y="35.3">B</text>
<text x="19.7" y="30">VCCA</text>
<text x="19.8" y="31.9">VCCB</text>
<text x="19.9" y="33.8">VRTC</text>
<text x="26.4" y="31.9">2V8</text>
<text x="26.4" y="30">2V8</text>
<text x="26.4" y="33.8">2V8</text>
<text x="63.9" y="35.1">SIMDATA</text>
<text x="64.5" y="33.9">SIMCLK</text>
<text x="64.5" y="32.8">SIMRST</text>
<text x="88" y="33.4">53</text>
<text x="88" y="34.5">52</text>
<text x="88" y="32.1">54</text>
<text x="89.6" y="33.9">UP_CLK</text>
<text x="89.6" y="35.1">UP_IO</text>
<text x="89.6" y="32.8">UP_RST</text>
<text x="110" y="32.8">VLDO_7</text>
<text x="110.6" y="35.1">VDD67</text>
<text x="113.7" y="32.4">40</text>
<text x="113.7" y="34.7">41</text>
<text x="190.1" y="35.3">B</text>
<text x="63.9" y="39.6">TA_VEXT</text>
<text x="75.3" y="37.6">R302</text>
<text x="75.3" y="38.5">47</text>
<text x="83.8" y="37">+VBATT</text>
<text x="87.9" y="36.8">44</text>
<text x="87.9" y="37.9">45</text>
<text x="87.9" y="39.1">56</text>
<text x="88.2" y="41.4">3</text>
<text x="89.6" y="37.4">ADC_AUX1</text>
<text x="89.6" y="38.5">ADC_AUX2</text>
<text x="89.6" y="39.6">ADC_TRIG</text>
<text x="89.6" y="41.8">VACC</text>
<text x="110" y="37.4">VLDO_6</text>
<text x="110.1" y="40.7">VL5S_A</text>
<text x="110.1" y="41.8">VL5S_B</text>
<text x="113.7" y="40.1">32</text>
<text x="113.7" y="41.3">31</text>
<text x="113.7" y="36.8">42</text>
<text x="45.6" y="43">VRTC</text>
<text x="77" y="43.6">100NF</text>
<text x="77.3" y="42.7">C320</text>
<text x="87.9" y="45.8">43</text>
<text x="88.2" y="42.5">2</text>
<text x="88.2" y="44.7">1</text>
<text x="89.6" y="46.4">BTEMP</text>
<text x="89.6" y="45.2">VEXT</text>
<text x="89.6" y="43">VBAT</text>
<text x="110" y="44.1">VLDO_5</text>
<text x="111" y="46.4">VDD5</text>
<text x="113.7" y="43.5">33</text>
<text x="113.7" y="45.8">34</text>
<text x="36.7" y="50.9">RTCALARM</text>
<text x="36.7" y="52.1">PWR_KEEP</text>
<text x="47.6" y="49.5">390K</text>
<text x="47.6" y="48.4">R304</text>
<text x="64" y="48.7">PWR_ON</text>
<text x="64.6" y="49.8">JIG_ON</text>
<text x="87.9" y="50.3">13</text>
<text x="87.9" y="48.1">46</text>
<text x="87.9" y="49.2">47</text>
<text x="87.9" y="52.8">20</text>
<text x="87.9" y="51.7">21</text>
<text x="87.9" y="53.7">14</text>
<text x="89.6" y="53.2">PSW1_BUF</text>
<text x="89.6" y="52.1">PWR_KEEP</text>
<text x="89.6" y="48.7">PWR_SW1N</text>
<text x="89.6" y="50.9">RTC_ALMN</text>
<text x="89.6" y="49.8">PWR_SW2</text>
<text x="110" y="52.1">VLDO_4</text>
<text x="110.1" y="48.7">VL4S_A</text>
<text x="110.1" y="49.8">VL4S_B</text>
<text x="113.7" y="53.8">38</text>
<text x="113.7" y="48.1">36</text>
<text x="113.7" y="49.2">35</text>
<text x="113.7" y="51.5">37</text>
<text x="120.3" y="52">T64</text>
<text x=".8" y="57.1">C</text>
<text x="63.6" y="58.1">100NF</text>
<text x="63.8" y="57.2">C322</text>
<text x="71.6" y="58.1">330K</text>
<text x="71.6" y="57.2">R303</text>
<text x="81.1" y="54.2">T30</text>
<text x="87.9" y="56">16</text>
<text x="87.9" y="57.1">17</text>
<text x="87.9" y="54.8">15</text>
<text x="87.9" y="58.3">18</text>
<text x="89.6" y="57.7">SCLK</text>
<text x="89.6" y="55.4">SDI</text>
<text x="89.6" y="56.5">SDO</text>
<text x="89.6" y="54.3">INTRQ</text>
<text x="89.6" y="58.8">CSN</text>
<text x="110" y="56.5">VLDO_3</text>
<text x="110.6" y="54.3">VDD34</text>
<text x="113.7" y="59.5">12</text>
<text x="113.7" y="56.1">39</text>
<text x="190.1" y="57.1">C</text>
<text x="21.6" y="62.2">KEY_COL(2)</text>
<text x="35.7" y="63.3">3</text>
<text x="41.5" y="64">1</text>
<text x="87.9" y="62.7">24</text>
<text x="87.9" y="63.8">25</text>
<text x="87.9" y="65">26</text>
<text x="87.9" y="60.4">22</text>
<text x="87.9" y="61.5">23</text>
<text x="89.6" y="63.4">EN_4[1]</text>
<text x="89.6" y="64.5">EN_5</text>
<text x="89.6" y="65.7">EN_5A</text>
<text x="89.6" y="61.1">EN_3</text>
<text x="89.6" y="62.2">EN_4[0]</text>
<text x="110" y="63.4">VLDO_2</text>
<text x="111" y="60">VRTC</text>
<text x="113.7" y="62.8">11</text>
<text x="129.9" y="64.8">R300</text>
<text x="130.4" y="65.6">10</text>
<text x="175" y="65.9">C313</text>
<text x="180.8" y="64.9">R301</text>
<text x="181" y="65.9">1.2K,1%</text>
<text x="21.4" y="66.8">KEY_ROW(0)</text>
<text x="35.7" y="66.2">2</text>
<text x="37.5" y="67.9">DTC144EE/TR</text>
<text x="41.2" y="66.8">Q300</text>
<text x="47.6" y="71.3">UP_SDI</text>
<text x="87.9" y="68.5">55</text>
<text x="87.9" y="66.1">27</text>
<text x="87.9" y="70.7">57</text>
<text x="87.9" y="71.8">58</text>
<text x="89.6" y="66.8">EN_5B</text>
<text x="89.6" y="71.3">GND</text>
<text x="89.6" y="69.1">RING_PWM</text>
<text x="109.8" y="66.8">RESETN</text>
<text x="110" y="70.2">VLDO_1</text>
<text x="113.7" y="69.7">9</text>
<text x="113.7" y="71.7">10</text>
<text x="113.7" y="66.1">19</text>
<text x="128.5" y="71.3">+VBATT</text>
<text x="145.3" y="66.8">RST</text>
<text x="175" y="67.1">100PF</text>
<text x="45.2" y="77">YMU_VIB_EN</text>
<text x="46.7" y="72.4">UP_SCLK</text>
<text x="47.6" y="74.7">XOENA</text>
<text x="47.8" y="73.5">UP_CS</text>
<text x="87.9" y="74.1">60</text>
<text x="87.9" y="73">59</text>
<text x="89.6" y="74.7">GNDD</text>
<text x="89.6" y="72.4">GND</text>
<text x="89.6" y="73.5">GND</text>
<text x="110.6" y="72.4">VDD12</text>
<text x="120" y="75.3">2.2UF</text>
<text x="120" y="74.2">C316</text>
<text x="132.2" y="77.5">C314</text>
<text x="181.5" y="76">BAT300</text>
<text x=".8" y="78.8">D</text>
<text x="44" y="82.7">BACKLIGHT1</text>
<text x="44" y="83.8">BACKLIGHT2</text>
<text x="65.7" y="83.2">R310</text>
<text x="71.7" y="83.2">0</text>
<text x="90" y="78.4">61</text>
<text x="91.3" y="78.4">62</text>
<text x="92.4" y="78.4">63 64</text>
<text x="96.9" y="78.2">5</text>
<text x="99.2" y="78.2">4</text>
<text x="101.4" y="78.2">7</text>
<text x="103.7" y="78.2">8</text>
<text x="106.8" y="78.5">65</text>
<text x="108.4" y="78.5">66</text>
<text x="109.5" y="78.5">67</text>
<text x="110.7" y="78.5">68</text>
<text x="132.2" y="78.6">10NF</text>
<text x="149.9" y="78.4">C312</text>
<text x="149.9" y="79.5">2.2UF</text>
<text x="153.6" y="79.5">2.2UF</text>
<text x="153.6" y="78.4">C311</text>
<text x="157" y="78.4">C323</text>
<text x="157" y="79.5">4.7uF</text>
<text x="163.5" y="79.3">2.2UF</text>
<text x="163.5" y="78.2">C307</text>
<text x="166.8" y="79.5">2.2UF</text>
<text x="166.8" y="78.4">C310</text>
<text x="170.4" y="78.4">C309</text>
<text x="170.4" y="79.5">2.2UF</text>
<text x="190.1" y="78.8">D</text>
<text x="91.1" y="93.7">VCCD</text>
<text x="113.9" y="93.7">VCCD</text>
<text x=".8" y="100.5">E</text>
<text x="89.2" y="100.7">R305</text>
<text x="89.5" y="101.6">47K</text>
<text x="116.1" y="100.5">R307</text>
<text x="116.5" y="101.5">NC</text>
<text x="190.1" y="100.5">E</text>
<text x="74" y="107.6">CHG_DET</text>
<text x="74.4" y="105.3">CHG_ON</text>
<text x="97.8" y="107.1">7</text>
<text x="97.8" y="104.8">8</text>
<text x="98.7" y="107.1">_ACPR</text>
<text x="98.7" y="104.8">_EN</text>
<text x="101.7" y="102.8">U301</text>
<text x="102.9" y="104.8">BSENSE</text>
<text x="104.7" y="107.1">BAT</text>
<text x="106.9" y="107.1">2</text>
<text x="106.9" y="104.8">1</text>
<text x="147.5" y="107.6">+VBATT</text>
<text x="40" y="109.8">TA_VEXT</text>
<text x="75.5" y="112.1">ICHRG</text>
<text x="86.6" y="113.5">R306</text>
<text x="97.8" y="109.3">6</text>
<text x="97.8" y="111.5">5</text>
<text x="98.7" y="109.4">VCC</text>
<text x="98.7" y="111.7">PROG</text>
<text x="101" y="113">G G G G</text>
<text x="103.4" y="109.4">_CHRG</text>
<text x="104.5" y="111.7">GND</text>
<text x="106.9" y="109.3">3</text>
<text x="106.9" y="111.5">4</text>
<text x="122.6" y="109.7">T33</text>
<text x="138.8" y="112.4">C318</text>
<text x="138.8" y="113.5">10UF</text>
<text x="51" y="115.3">ZD300</text>
<text x="51" y="116.4">UDZS8.2B</text>
<text x="64.1" y="115.8">10UF</text>
<text x="64.1" y="114.9">C319</text>
<text x="64.4" y="116.6">10V</text>
<text x="69.7" y="116">100PF</text>
<text x="69.8" y="115.1">C324</text>
<text x="86.2" y="114.5">10K,1%</text>
<text x="93.3" y="116">2.2K,1%</text>
<text x="93.8" y="115.1">R308</text>
<text x="100.4" y="114.3">12</text>
<text x="101.6" y="114.3">11</text>
<text x="102.7" y="114.3">10</text>
<text x="103.9" y="114.3">9</text>
<text x="105.5" y="114.4">LTC4058DD8-4.2</text>
<text x="138.8" y="114.7">6.3V</text>
<text x="151.8" y="120">Engineer</text>
<text x=".8" y="122.3">F</text>
<text x="151.4" y="124.4">R&amp;D CHK</text>
<text x="151.7" y="122.2">Drawn by</text>
<text x="162.8" y="124.8">TITLE:</text>
<text x="186.7" y="124.4">Size</text>
<text x="187" y="125.6">A3</text>
<text x="190.1" y="122.3">F</text>
<text x="111.2" y="131.3">Changed by</text>
<text x="122.8" y="131.3">Date Changed</text>
<text x="143.2" y="131.3">Time Changed</text>
<text x="151.3" y="131.3">QA CHK</text>
<text x="151.7" y="129">MFG ENGR CHK</text>
<text x="151.8" y="126.7">DOC CTRL CHK</text>
<text x="162.6" y="131.3">REV</text>
<text x="167.5" y="131.3">Drawing Number</text>
<text x="178.7" y="131.6">Sheet</text>
<text x="182" y="131.7">3</text>
<text x="184.3" y="131.6">of</text>
<text x="186.5" y="131.7">10</text>
<text x="14.1" y="134.1">1</text>
<text x="37.3" y="134.1">2</text>
<text x="60.6" y="134.1">3</text>
<text x="83.9" y="134.1">4</text>
<text x="107.1" y="134.1">5</text>
<text x="110.6" y="132.3">user8</text>
<text x="130.4" y="134.1">6</text>
<text x="142.8" y="132.3">3:09:15 pm</text>
<text x="153.7" y="134.1">7</text>
<text x="163" y="132.2">3.0</text>
<text x="176.9" y="134.1">8</text>
</g>
</svg>
